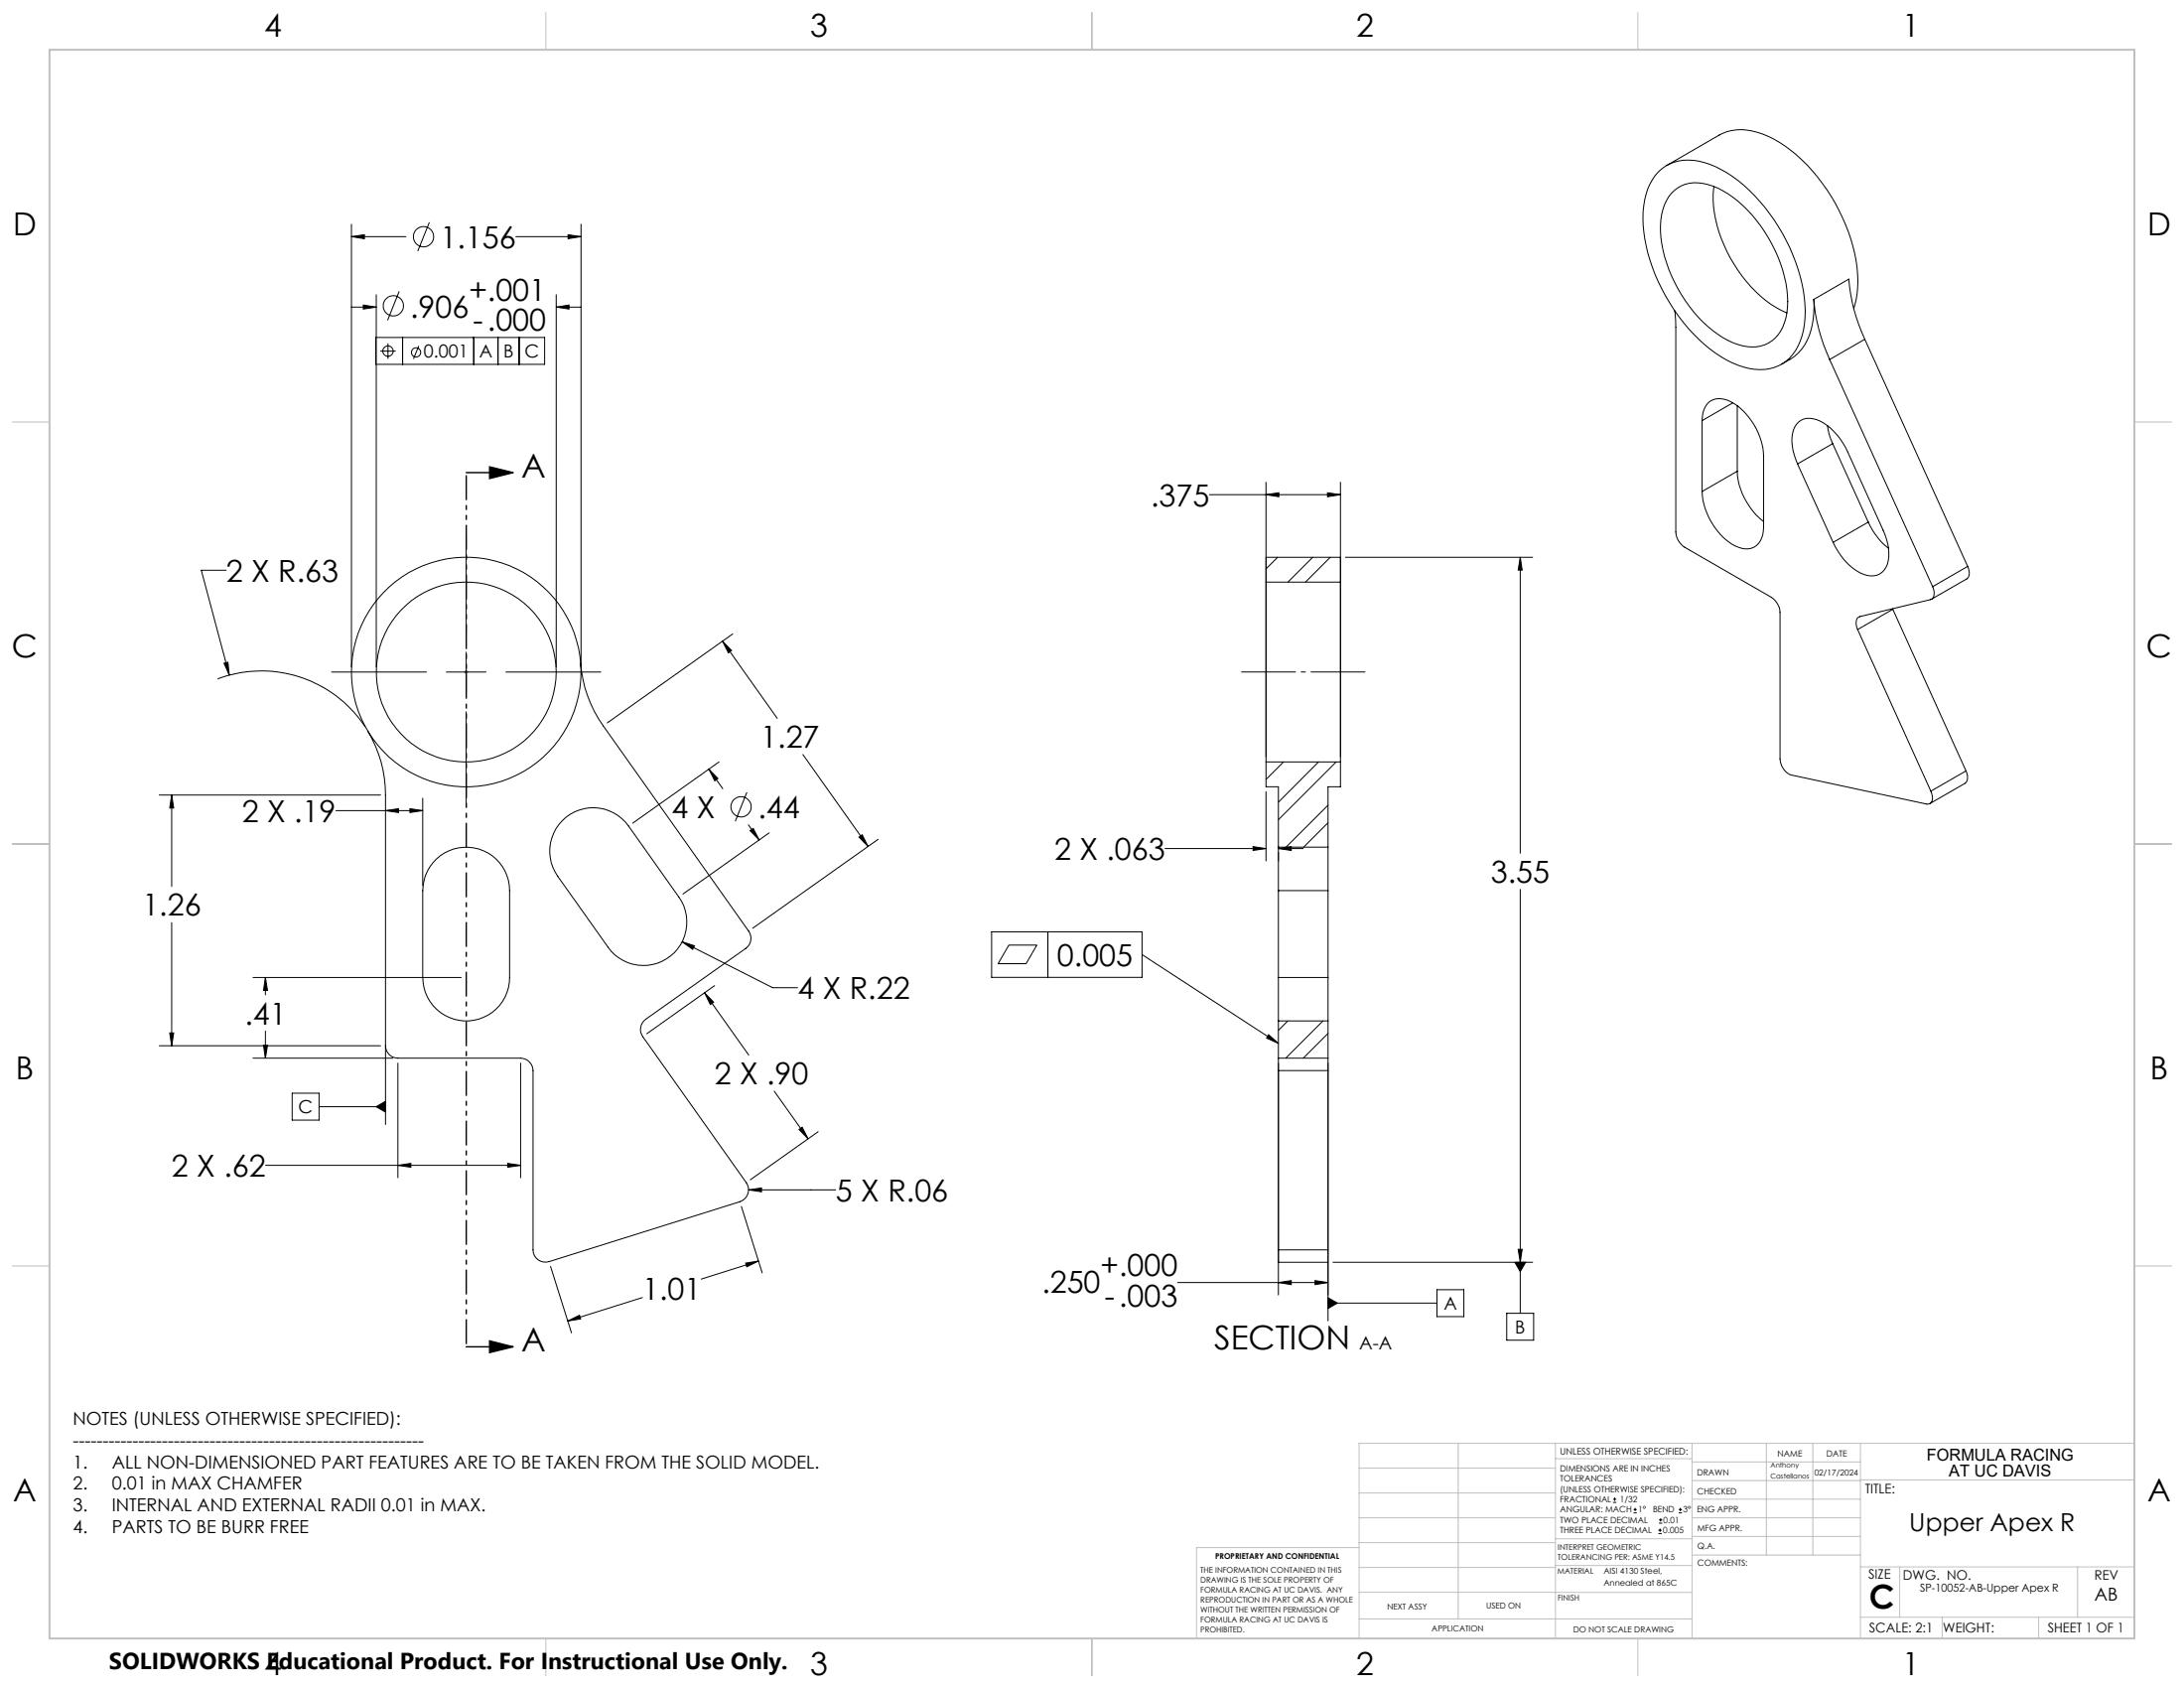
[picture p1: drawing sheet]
<svg xmlns="http://www.w3.org/2000/svg" width="559mm" height="432mm" viewBox="0 0 559 432" stroke-linecap="round" stroke-linejoin="round" font-family="sans-serif">
<g fill="none" stroke="#000" stroke-width=".25">
<path d="M89.9 57.4v113.2M109.9 56.9l-3 7.3M148.7 57.4v113.2M424.3 44a11.4 11.4 0 0 1 11.8-2.4 33.7 33.7 0 0 1 16.6 13 44.8 44.8 0 0 1 9.2 25.1 15.8 15.8 0 0 1-4.9 12.7 12.2 12.2 0 0 1-12.3 1.1 37.4 37.4 0 0 1-17.5-16 42.3 42.3 0 0 1-6.8-23.4 15.6 15.6 0 0 1 3.9-10.1zM426.4 42.3l13.5-7.8a12.8 12.8 0 0 1 11.1-.2 36.8 36.8 0 0 1 16.4 14.2 42.6 42.6 0 0 1 7.9 25.1l-.4 3.1-.6 2.2M427.7 49.4a9.2 9.2 0 0 1 10.5-1.8 30.9 30.9 0 0 1 15.2 14.9 28.3 28.3 0 0 1 3.6 18.8 8.9 8.9 0 0 1-12.4 6.8 29.1 29.1 0 0 1-14.4-12.7 31.9 31.9 0 0 1-5.2-19.2 12 12 0 0 1 2.7-6.8zM438.5 47.7a30.7 30.7 0 0 0 5.2 19.9 29.4 29.4 0 0 0 13.5 12.4M89.9 60.5l3.3-.5v1.1zM89.9 60.5h14M89.9 78.6h6.4M93 78l3.3 .6-3.3 .5zM96.3 75.4v95.2"/>
<path d="M102.1 74.5l-2.9 7.5M132 60.5h16.7M142.3 78.6l3.3-.6v1.1zM142.3 75.4v95.2M142.3 78.6h6.4M145.3 60l3.4 .5-3.4 .6zM428.5 79.5l.3 4.2v52.4a4.9 4.9 0 0 0 2.2 3.9l22.2 12.8a4.9 4.9 0 0 1 2.2 3.9v37.4a4.6 4.6 0 0 0 3 4.2l34.5 7.4a1.42 1.42 0 0 0 1.5-2l-.4-1.3M464.1 76.6a19.1 19.1 0 0 1-3.1 12.7l-.8 .9a16.2 16.2 0 0 1-4.4 3M464.1 76.6a45.1 45.1 0 0 0 4 15.4M464.1 76.6l8.9-5.2a44.1 44.1 0 0 0 4.1 15.4M96.1 86.3h43.2v6.9h-43.2zM97.3 89.8h3.9"/>
<path d="M99.3 87.8v4M103 86.3v6.9M107.1 88.5l-1.3 3.3M121.2 86.3v6.9M127.4 86.3v6.9M132.8 86.3v6.9M468.1 92l26.4 58.1M477.1 86.8l-9 5.2M477.1 86.8l26.3 58.1M435.5 107.6a5 5 0 0 1 4-5.6 9.4 9.4 0 0 1 7 3.6 17.5 17.5 0 0 1 4.7 11.1v18.1a5 5 0 0 1-3.9 5.6 9.4 9.4 0 0 1-7-3.6 17.7 17.7 0 0 1-4.8-11.1M435.5 107.6v18.1M443.4 103l-7.9 4.6"/>
<path d="M444.5 103.8v16.7M459.9 118.7a11.8 11.8 0 0 1-.7-9.5 4.2 4.2 0 0 1 5.5-1.9 15.6 15.6 0 0 1 8.1 8.3l9 20a11.7 11.7 0 0 1 .8 9.5 4.2 4.2 0 0 1-5.5 1.9 15.3 15.3 0 0 1-8.1-8.3M459.9 118.7l9.1 20M467.6 108.9a14.7 14.7 0 0 0 1.3 4.6M468.9 113.5l-9 5.2M468.9 113.5l9.1 20.1M119.3 137.5v24.2M309.5 126.5h33.5M323.9 123.4v70.2M323.9 126.5l3.3-.5v1.1zM339.7 126l3.3 .5-3.3 .6zM343 123.4v70.2"/>
<path d="M444.5 120.5a17.6 17.6 0 0 0 6.7 12.9M444.5 120.5l-9 5.2M478 133.6l2 3.3a14 14 0 0 0 3.2 3.4M478 133.6l-9 5.1M57.9 145.9h-6.4l7.2 26.8M323.9 142.6h19.1M326.9 142.6l-3 2.9M335.9 142.6l-6.4 6.3M340.4 142.6l-6.4 6.3M344.2 142.6h47.9M389 142.6l.5 3.2h-1.1zM389 142.6v75.7"/>
<path d="M484.2 155.7l.1 .2M484.3 155.9l-9 5.1M484.3 155.9l18.7 41.3M494.5 150.1l.4 1.6a1.52 1.52 0 0 1-1 1.7l-18 4.3a1.73 1.73 0 0 0-1 2.2l.4 1.1M503.4 144.9a2.44 2.44 0 0 1-.2 3.2l-9 5.1M503.4 144.9l-8.9 5.2M55.7 173.7a31.8 31.8 0 0 1 37.8 12.2M57.3 169.7l1-.3 .4 3.3zM84.8 171.9h24.3M114.2 171.9h10.2M119.3 166.8v10.2M129.4 171.9h24.3"/>
<path d="M148.6 169.7a31.9 31.9 0 0 0 5.7 16l37.3 52.5a3.2 3.2 0 0 1-.8 4.4l-25.6 18.1a3.2 3.2 0 0 0-.7 4.5l26.5 37.3a3.2 3.2 0 0 1-1.7 4.9l-48.8 15.3a3.1 3.1 0 0 1-4.1-3v-45.8a3.3 3.3 0 0 0-3.2-3.2h-31.4a3.2 3.2 0 0 1-3.2-3.2M184.9 164l2.3 2.4-.8 .6zM184.9 164l14 19.8M187.5 162.2l-32.1 22.7M475.3 161l18.7 41.4M94.1 187a31.3 31.3 0 0 1 4.5 16.4v84.3M119.3 182.1v24.2M181.4 196.7l2.3 2.4-.8 .6zM181.4 196.7l3.5 5.1M184 194.9l-22.1 15.7M205.4 193l16.7 23.5M323.9 194.9v-46h19.1v46"/>
<path d="M323.9 194.9v6.4h3.2v15.4M323.9 194.9h19.1M328.4 194.9l-4.5 4.5M337.4 194.9l-10.3 10.3M341.9 194.9l-14.8 14.8M343 194.9v6.4h-3.2v15.4M503 197.2a2.56 2.56 0 0 1-.2 3.2l-9 5.2M503 197.2l-9 5.2M40.7 203.4h56.7M43.9 203.4l.5 3.3h-1zM43.9 203.4v23.4M86 207.4h22.2"/>
<path d="M98.6 207.4l3.4-.5v1zM104.9 206.9l3.3 .5-3.3 .5zM108.2 204.2v22.4M111.7 219.7a11.1 11.1 0 0 1 12-2.1 11.1 11.1 0 0 1 6.7 10.2v22.2a11.1 11.1 0 0 1-11.1 11.2 11.1 11.1 0 0 1-11.1-11.2v-22.2a11 11 0 0 1 3.5-8.1zM143.9 209.9a11.1 11.1 0 0 1 16.9 1.4l12.9 18.1a11.1 11.1 0 0 1-2.6 15.5 11.1 11.1 0 0 1-15.5-2.6l-12.9-18.1a11.1 11.1 0 0 1 1.2-14.3zM191.1 202.7l-3 7.4M191.5 211l2.7 3.9M191.9 212.5l.8-.6 1.5 3zM196.8 213l-22.1 15.7M219.8 214.1l.8-.6 1.5 3zM224.7 214.7l-32.1 22.8M298.1 217.1h25.8"/>
<path d="M320.6 216.6l3.3 .5-3.3 .5zM323.9 202.5v17.7M327.1 216.7v11.1M327.1 216.7h12.7M327.1 218v2.2M327.1 217.1h6.3M327.1 217.1l3.3-.5v1zM339.8 206l-10.8 10.7M339.8 210.5l-6.2 6.2M339.8 216.7v11.1M43.9 236v31.5M253.7 238.4h38.5v11.6h-38.5z"/>
<path d="M268.1 238.4v11.6M327.1 227.8v22.2M327.1 227.8h12.7M339.8 227.8v22.2M389 227.5v108.5M64.7 250h53.3M67.9 250l.5 3.4h-1zM67.9 250v4.5M174.5 240.9l23.2 11.8h6.3M174.5 240.9l3.2 1-.5 1zM180.3 254l2.3 2.4-.8 .6zM180.3 254l11.3 15.9"/>
<path d="M182.8 252.1l-17.3 12.3M258.1 241.8h7.2l-2.8 4.7h-7.1zM292.2 244.2l34.9 22.7M327.1 250v11.2M327.1 250h12.7M339.8 250v11.2M40.7 267.5h56.7M43.4 264.2h1l-.5 3.3zM64.7 270.7h35.8M67.4 267.4h1l-.5 3.3zM67.9 263.8v6.9M74.8 279.6h6.8v6.9h-6.8z"/>
<path d="M101.8 272v29.3M133.2 272v29.3M198.1 279.1l8.7 12.2M324.6 264.7l2.5 2.2-3-1.4zM327.1 270.7v3.2h12.7v-3.2M327.1 270.7h12.7M327.1 261.2v9.5M327.1 272v59.3M327.1 261.2h12.7M329.5 261.2l-2.4 2.4M338.5 261.2l-9.5 9.5M339.8 264.3l-6.4 6.4"/>
<path d="M339.8 261.2v9.5M339.8 272v65.9M67.9 298.1h65.3M81.6 283.1h17M96.2 283.1l2.4-1.4v2.8zM101.8 298.1l3.3-.5v1zM129.9 297.6l3.3 .5-3.3 .5zM204.4 288.9l.8-.5 1.6 2.9zM209.3 289.5l-17.3 12.3M189.7 308.6l5.3 17M191.5 304.4l3.3-.5v1zM191.5 304.4h22.3"/>
<path d="M327.1 319.7h12.7v3.2h-12.7zM388.4 319.6h1.1l-.5 3.3zM140.9 324l5.3 17M145.3 337.9l3-1.5 .3 1zM164.4 331.9l-19.1 6M190.8 323.1l3.3-.5-3 1.5zM194.1 322.6l-14.7 4.6M301.3 328.1h38.5M327.1 328.1l3.3-.5v1zM336.5 327.6l3.3 .5-3.3 .5zM339.8 332l2.4 1.3-2.4 1.4zM339.8 333.3h27.9"/>
<path d="M341.1 322.9h51M367.7 329.9h6.8v6.9h-6.8zM385.5 336h6.9v6.8h-6.9zM387.6 322.9h2.7l-1.3 2.4zM412.7 384.3h.9M412.7 383.5h.9M413.1 383.1v.8M418 387h.8M418 386.2h.8M418.4 385.7v.9M424.3 392.3h.9M424.3 391.4h.9"/>
<path d="M424.5 389.6h.8M424.5 388.8h.8M424.7 391v.9M424.9 388.4v.8M429.5 387h.9M429.5 386.2h.9M429.9 385.7v.9"/>
<circle cx="100.6" cy="78.2" r="2.59"/>
<circle cx="108.4" cy="60.6" r="2.59"/>
<circle cx="99.3" cy="89.8" r="1.31"/>
<circle cx="106.5" cy="90.1" r="1.18"/>
<circle cx="119.3" cy="171.9" r="29.4"/>
<circle cx="119.3" cy="171.9" r="23"/>
<circle cx="189.6" cy="206.4" r="2.59"/>
</g>
<path d="M125.3 119.4l6 1.5-6 1.5zM119.3 120.9h12M119.3 344.5h12M125.3 343l6 1.5-6 1.5z" fill="none" stroke="#000" stroke-width=".35"/>
<path d="M118.8 171.9h1M118.9 171.6l.7 .7M119.3 171.4v1M119.6 171.6l-.7 .7" fill="none" stroke="#808080" stroke-width=".25"/>
<path d="M317.6 171.9h31.7" fill="none" stroke="#000" stroke-width=".25" stroke-dasharray="15.2 1.3 1.3 1.3" stroke-dashoffset="1.3" stroke-linecap="butt"/>
<path d="M119.3 120.9v223.6" fill="none" stroke="#000" stroke-width=".35" stroke-dasharray="6.3 1.3 1.3 1.3 1.3 1.3" stroke-dashoffset="-.7" stroke-linecap="butt"/>
<g fill="none" stroke="#c0c0c0" stroke-width=".25">
<path d="M139.7 3.2v9.5M279.4 3.2v9.5M419.1 3.2v9.5M3.1 107.9h9.6M546.1 107.9h9.5M3.1 215.9h9.6M546.1 215.9h9.5M3.1 323.8h9.6M546.1 323.8h9.5M347.7 375.6h50.3M373.1 369.2v44.9M398 369.2v49.9"/>
<path d="M398 373.1h34.9M432.9 369.2v49.9M432.9 378.7h43.1M432.9 374h43.1M451.9 369.2v28.6M463.8 369.2v28.6M476 369.2v49.9M476 378.6h70.1M546.1 369.2h-198.4v49.9M347.7 394.6h50.3M347.7 388.3h50.3M347.7 381.9h50.3"/>
<path d="M347.7 395.9h-41.6v23.2M398 393.6h35M432.9 383.5h43.1M432.9 388.3h43.1M432.9 393h43.1M433 397.8h43M139.7 419.1v9.6M279.4 419.1v9.6M347.7 414.1h85.2M347.7 401h50.3M347.7 407.3h50.3M398 407.4h34.9"/>
<path d="M398 400.5h35M419.1 419.1v9.6M476 413.7h70.1M476 400.8h70.1M486.1 400.8v12.9M496.9 413.7v5.4M521.6 413.7v5.4M531.6 400.8v12.9"/>
</g>
<path d="M12.7 12.7h533.4v406.4h-533.4z" fill="none" stroke="#c0c0c0" stroke-width=".5"/>
<g fill="#000">
<path d="M324.6 264.7l2.5 2.2-3-1.4zM96.2 283.1l2.4-1.4v2.8z"/>
<path d="M125.3 119.4l6 1.5-6 1.5zM125.3 343l6 1.5-6 1.5z"/>
<path d="M43.9 203.4l.5 3.3h-1zM43.4 264.2h1l-.5 3.3zM219.8 214.1l.8-.6 1.5 3zM184.9 164l2.3 2.4-.8 .6zM145.3 337.9l3-1.5 .3 1zM190.8 323.1l3.3-.5-3 1.5zM204.4 288.9l.8-.5 1.6 2.9zM180.3 254l2.3 2.4-.8 .6zM191.5 304.4l3.3 .5v-1zM191.9 212.5l.8-.6 1.5 3zM181.4 196.7l2.3 2.4-.8 .6zM98.6 207.4l3.4-.5v1zM104.9 206.9l3.3 .5-3.3 .5zM57.3 169.7l1.4 3-.4-3.3zM89.9 60.5l3.3-.5v1.1zM145.3 60l3.4 .5-3.4 .6zM93 78l3.3 .6-3.3 .5zM142.3 78.6l3.3-.6v1.1zM101.8 298.1l3.3-.5v1zM129.9 297.6l3.3 .5-3.3 .5zM67.9 250l.5 3.4h-1zM67.4 267.4h1l-.5 3.3zM174.5 240.9l2.7 2 .5-1zM320.6 216.6l3.3 .5-3.3 .5zM327.1 217.1l3.3-.5v1zM336.5 327.6l3.3 .5-3.3 .5zM327.1 328.1l3.3-.5v1zM389 142.6l.5 3.2h-1.1zM388.4 319.6h1.1l-.5 3.3zM339.7 126l3.3 .5-3.3 .6zM323.9 126.5l3.3-.5v1.1z"/>
<path d="M339.8 332l2.4 1.3-2.4 1.4zM387.6 322.9h2.7l-1.3 2.4z"/>
</g>
<g font-size="8.5">
<text x="133.4" y="122.1">A</text>
<text x="133.4" y="345.8">A</text>
<text x="310.7" y="345.2">SECTION</text>
<text x="478.3" y="411.4">C</text>
</g>
<g font-size="8.1">
<text x="67.6" y="9.3">4</text>
<text x="207.3" y="9.3">3</text>
<text x="347" y="9.3">2</text>
<text x="486.7" y="9.3">1</text>
<text x="3.3" y="60.1">D</text>
<text x="549.4" y="60.1">D</text>
<text x="3" y="168">C</text>
<text x="549.1" y="168">C</text>
<text x="4" y="276">B</text>
<text x="550.1" y="276">B</text>
<text x="3.3" y="383.9">A</text>
<text x="549.4" y="383.9">A</text>
<text x="67.6" y="428.4">4</text>
<text x="207.3" y="428.4">3</text>
<text x="347" y="428.4">2</text>
<text x="486.7" y="428.4">1</text>
</g>
<g font-size="7.8">
<text x="112.7" y="63.5">1.156</text>
<text x="120" y="76.8">+.001</text>
<text x="104.9" y="81.2">.906</text>
<text x="121" y="84.6">-.000</text>
<text x="294.4" y="129.5">.375</text>
<text x="57.9" y="148.8">2 X R.63</text>
<text x="194.6" y="191.3">1.27</text>
<text x="171.8" y="209.3">4 X</text>
<text x="193.9" y="209.3">.44</text>
<text x="61.9" y="210.3">2 X .19</text>
<text x="269.8" y="220">2 X .063</text>
<text x="381.5" y="225.8">3.55</text>
<text x="36.4" y="234.3">1.26</text>
<text x="270.5" y="247.1">0.005</text>
<text x="204.1" y="255.6">4 X R.22</text>
<text x="62.6" y="262.1">.41</text>
<text x="182.8" y="277.4">2 X .90</text>
<text x="43.9" y="301">2 X .62</text>
<text x="213.8" y="307.3">5 X R.06</text>
<text x="281.6" y="326.4">+.000</text>
<text x="164.4" y="332.5">1.01</text>
<text x="266.5" y="330.7">.250</text>
<text x="282.6" y="334.2">-.003</text>
</g>
<text font-size="6.3" x="488.5" y="391.5">Upper Apex R</text>
<text font-size="5.9" x="27.9" y="427">SOLIDWORKS Educational Product. For Instructional Use Only.</text>
<text font-size="4.7" x="347.8" y="345.2">A-A</text>
<g font-size="4.6">
<text x="108.4" y="91.5">0.001</text>
<text x="122.6" y="91.5">A</text>
<text x="128.8" y="91.5">B</text>
<text x="134.2" y="91.5">C</text>
<text x="76.3" y="284.8">C</text>
<text x="369.4" y="335.1">A</text>
<text x="387.7" y="341.1">B</text>
<text x="18.6" y="364.4">NOTES (UNLESS OTHERWISE SPECIFIED):</text>
<text x="18.6" y="370">-----------------------------------------------------------</text>
<text x="18.6" y="375.5">1.</text>
<text x="28.7" y="375.5">ALL NON-DIMENSIONED PART FEATURES ARE TO BE TAKEN FROM THE SOLID MODEL.</text>
<text x="18.6" y="381.1">2.</text>
<text x="28.7" y="381.1">0.01 in MAX CHAMFER</text>
<text x="18.6" y="386.7">3.</text>
<text x="28.7" y="386.7">INTERNAL AND EXTERNAL RADII 0.01 in MAX.</text>
<text x="18.6" y="392.3">4.</text>
<text x="28.7" y="392.3">PARTS TO BE BURR FREE</text>
<text x="535.9" y="409.4">AB</text>
</g>
<g font-size="4.2">
<text x="493" y="373.5">FORMULA RACING</text>
<text x="498.7" y="377.8">AT UC DAVIS</text>
</g>
<g font-size="3.4">
<text x="477.2" y="381.9">TITLE:</text>
<text x="478.1" y="404">SIZE</text>
<text x="486.9" y="404">DWG. NO.</text>
<text x="535.9" y="404.1">REV</text>
<text x="478.2" y="417.6">SCALE: 2:1</text>
<text x="497.1" y="417.7">WEIGHT:</text>
<text x="523.9" y="417.6">SHEET 1 OF 1</text>
</g>
<text font-size="2.8" x="491.3" y="407.2">SP-10052-AB-Upper Apex R</text>
<text font-size="2.4" x="399.2" y="372.1">UNLESS OTHERWISE SPECIFIED:</text>
<g font-size="2.2">
<text x="399.2" y="376.4">DIMENSIONS ARE IN INCHES</text>
<text x="434.2" y="377.3">DRAWN</text>
<text x="454.8" y="372.5">NAME</text>
<text x="467.3" y="372.6">DATE</text>
<text x="399.2" y="379">TOLERANCES</text>
<text x="399.2" y="381.7">(UNLESS OTHERWISE SPECIFIED):</text>
<text x="434.3" y="382.2">CHECKED</text>
<text x="399.2" y="389.6">TWO PLACE DECIMAL</text>
<text x="399.2" y="384.3">FRACTIONAL</text>
<text x="399.2" y="387">ANGULAR: MACH</text>
<text x="414.5" y="384.3">1/32</text>
<text x="419.1" y="387">1°</text>
<text x="422.9" y="387">BEND</text>
<text x="425.6" y="389.6">0.01</text>
<text x="430.6" y="387">3°</text>
<text x="434.2" y="386.9">ENG APPR.</text>
<text x="399.2" y="392.3">THREE PLACE DECIMAL</text>
<text x="425.5" y="392.3">0.005</text>
<text x="434.3" y="391.6">MFG APPR.</text>
<text x="434.3" y="396.3">Q.A.</text>
<text x="434.3" y="400.5">COMMENTS:</text>
</g>
<g font-size="2.1">
<text x="464.2" y="377.4">02/17/2024</text>
<text x="410.3" y="402.6">AISI 4130 Steel,</text>
<text x="410.3" y="405.7">Annealed at 865C</text>
<text x="354.9" y="411.6">NEXT ASSY</text>
<text x="380.3" y="411.6">USED ON</text>
<text x="366.3" y="417.4">APPLICATION</text>
<text x="402.5" y="417.5">DO NOT SCALE DRAWING</text>
</g>
<g font-size="2">
<text x="310.9" y="398.8">PROPRIETARY AND CONFIDENTIAL</text>
<text x="398.6" y="396.5">INTERPRET GEOMETRIC</text>
<text x="398.6" y="399">TOLERANCING PER: ASME Y14.5</text>
<text x="307.2" y="402.4">THE INFORMATION CONTAINED IN THIS</text>
<text x="307.2" y="404.9">DRAWING IS THE SOLE PROPERTY OF</text>
<text x="307.2" y="407.5">FORMULA RACING AT UC DAVIS. ANY</text>
<text x="398.5" y="402.6">MATERIAL</text>
<text x="307.2" y="410">REPRODUCTION IN PART OR AS A WHOLE</text>
<text x="307.2" y="412.5">WITHOUT THE WRITTEN PERMISSION OF</text>
<text x="398.5" y="409.4">FINISH</text>
<text x="307.2" y="415">FORMULA RACING AT UC DAVIS IS</text>
<text x="307.2" y="417.6">PROHIBITED.</text>
</g>
<g font-size="1.8">
<text x="453" y="375.5">Anthony</text>
<text x="453" y="378.3">Castellanos</text>
</g>
</svg>
